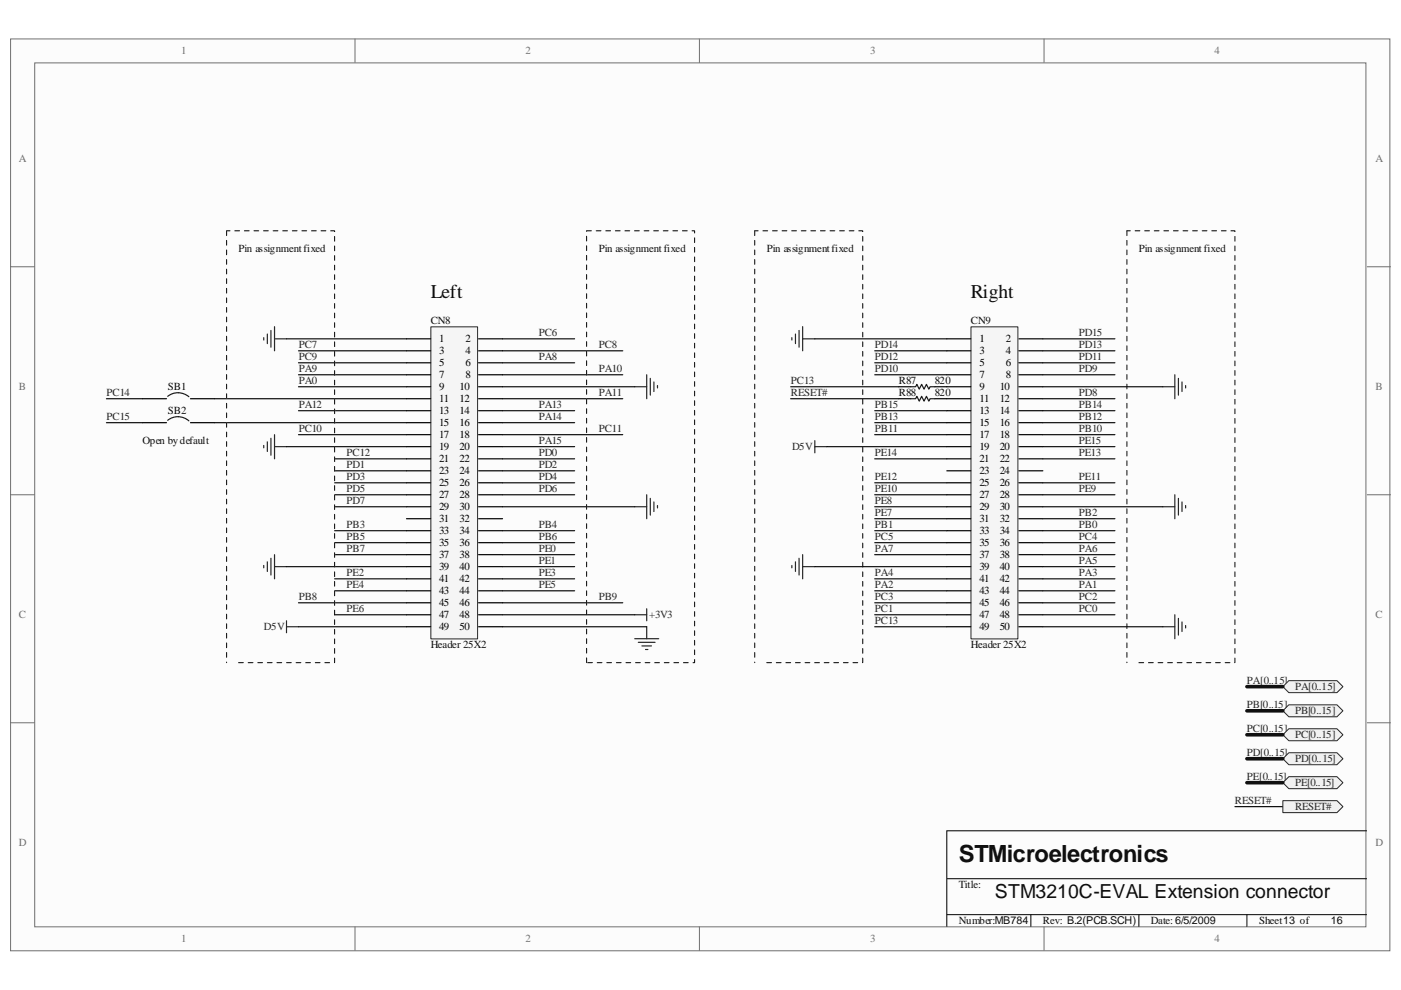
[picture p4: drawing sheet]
<svg xmlns="http://www.w3.org/2000/svg" width="297mm" height="210mm" viewBox="0 0 297 210" stroke-linecap="round" stroke-linejoin="round" font-family="sans-serif">
<path d="M2.3 8.3h292.4v193.3h-292.4z" fill="#fcfcfc"/>
<path d="M2.2 8.3h292.5v193.3h-292.5z" fill="none" stroke="#6e6e6e" stroke-width=".21"/>
<path d="M7.4 13.4h282.2v183.1h-282.2z" fill="#fcfcfc"/>
<g fill="none" stroke="#6e6e6e" stroke-width=".21">
<path d="M7.4 13.3h282.2v183.2h-282.2zM75.3 8.2v5.1M148.3 8.2v5.1M221.4 8.2v5.1M2.2 56.6h5.1M289.8 56.6h5.1M2.2 104.9h5.1M289.8 104.9h5.1M2.2 153.2h5.1M289.8 153.2h5.1M75.3 196.5v5.1M148.3 196.5v5.1"/>
<path d="M221.4 196.5v5.1"/>
</g>
<path d="M289.8 176.1h-89.1v20.4M200.7 186.3h89.1M200.7 193.9h89.1M218.6 193.9v2.6M241.5 193.9v2.6M264.4 193.9v2.6" fill="none" stroke="#000" stroke-width=".21"/>
<path d="M106.5 74.4h25.5M106.5 79.5h25.5M63.3 92.2h22.9M106.5 92.2h25.5M106.5 84.5h25.5M106.5 87.1h15.3M106.5 89.6h15.3M106.5 127.8h25.5" fill="none" stroke="#0e0e0e" stroke-width=".25"/>
<path d="M134.6 135.4h5.1M135.3 136.2h3.6M136.1 136.9h2M136.9 137.7h.5M137.1 132.9v2.5M246.5 132.9h2.6M249.1 130.3v5.1M249.8 131.1v3.6M250.6 131.9v2M251.4 132.6v.5" fill="none" stroke="#262626" stroke-width=".25"/>
<path d="M190.5 84.5h2.6M190.5 82h2.6M198.2 84.5h2.5M198.2 82h2.5" fill="none" stroke="#000" stroke-width=".25"/>
<path d="M193.1 84.5h1l.3-.5 .5 1 .5-1 .5 1 .5-1 .5 1 .3-.5h1M193.1 82h1l.3-.5 .5 1 .5-1 .5 1 .5-1 .5 1 .3-.5h1" fill="none" stroke="#1c1c1c" stroke-width=".25"/>
<path d="M91.4 69.3h9.9v66.2h-9.9z" fill="#f5f5f5"/>
<path d="M91.4 69.3h9.9v66.2h-9.9z" fill="none" stroke="#262626" stroke-width=".21"/>
<g fill="none" stroke="#000" stroke-width=".25">
<path d="M86.2 71.8h5.1M86.2 74.4h5.1M86.2 76.9h5.1M86.2 79.5h5.1M101.5 71.8h5M101.5 74.4h5M101.5 76.9h5M101.5 79.5h5M86.2 82h5.1M86.2 84.5h5.1M86.2 87.1h5.1M86.2 89.6h5.1"/>
<path d="M86.2 92.2h5.1M86.2 94.7h5.1M86.2 97.3h5.1M86.2 99.8h5.1M101.5 82h5M101.5 84.5h5M101.5 87.1h5M101.5 89.6h5M101.5 92.2h5M101.5 94.7h5M101.5 97.3h5M101.5 99.8h5"/>
<path d="M86.2 102.4h5.1M86.2 104.9h5.1M86.2 107.4h5.1M86.2 110h5.1M86.2 112.5h5.1M86.2 115.1h5.1M86.2 117.6h5.1M101.5 102.4h5M101.5 104.9h5M101.5 107.4h5M101.5 110h5M101.5 112.5h5"/>
<path d="M101.5 115.1h5M101.5 117.6h5M86.2 120.1h5.1M86.2 122.7h5.1M86.2 125.3h5.1M86.2 127.8h5.1M86.2 130.3h5.1M86.2 132.9h5.1M101.5 120.1h5M101.5 122.7h5M101.5 125.3h5M101.5 127.8h5"/>
<path d="M101.5 130.3h5M101.5 132.9h5"/>
</g>
<path d="M205.9 69.3h9.9v66.2h-9.9z" fill="#f5f5f5"/>
<path d="M205.9 69.3h9.9v66.2h-9.9z" fill="none" stroke="#262626" stroke-width=".21"/>
<g fill="none" stroke="#000" stroke-width=".25">
<path d="M200.7 71.8h5.1M200.7 74.4h5.1M200.7 76.9h5.1M200.7 79.5h5.1M216 71.8h5.1M216 74.4h5.1M216 76.9h5.1M216 79.5h5.1M200.7 82h5.1M200.7 84.5h5.1M200.7 87.1h5.1M200.7 89.6h5.1"/>
<path d="M200.7 92.2h5.1M200.7 94.7h5.1M200.7 97.3h5.1M200.7 99.8h5.1M216 82h5.1M216 84.5h5.1M216 87.1h5.1M216 89.6h5.1M216 92.2h5.1M216 94.7h5.1M216 97.3h5.1M216 99.8h5.1"/>
<path d="M200.7 102.4h5.1M200.7 104.9h5.1M200.7 107.4h5.1M200.7 110h5.1M200.7 112.5h5.1M200.7 115.1h5.1M200.7 117.6h5.1M216 102.4h5.1M216 104.9h5.1M216 107.4h5.1M216 110h5.1M216 112.5h5.1"/>
<path d="M216 115.1h5.1M216 117.6h5.1M200.7 120.1h5.1M200.7 122.7h5.1M200.7 125.3h5.1M200.7 127.8h5.1M200.7 130.3h5.1M200.7 132.9h5.1M216 120.1h5.1M216 122.7h5.1M216 125.3h5.1M216 127.8h5.1"/>
<path d="M216 130.3h5.1M216 132.9h5.1"/>
</g>
<g fill="none" stroke="#262626" stroke-width=".25">
<path d="M55.9 71.6v.5M56.7 70.8v2.1M57.4 70.1v3.5M58.2 69.3v5.1M58.2 71.8h2.5M137.1 79.5v5M167.9 71.6v.5M168.7 70.8v2.1M169.4 70.1v3.5M170.2 71.8h2.6M170.2 69.3v5.1M249.1 79.5v5"/>
<path d="M55.9 94.4v.6M56.7 93.7v2M57.4 92.9v3.6M58.2 92.2v5.1M58.2 94.7h2.5M134.6 82h2.5M137.9 80.2v3.6M138.6 81v2M139.4 81.7v.6M172.8 94.7h2.5M172.8 93.4v2.6M246.5 82h2.6"/>
<path d="M249.8 80.2v3.6M250.6 81v2M251.4 81.7v.6M55.9 119.9v.5M56.7 119.1v2.1M57.4 118.4v3.5M58.2 117.6v5.1M134.6 107.4h2.5M137.1 104.9v5.1M137.9 105.7v3.5M138.6 106.4v2.1M139.4 107.2v.5"/>
<path d="M167.9 119.9v.5M168.7 119.1v2.1M169.4 118.4v3.5M170.2 117.6v5.1M246.5 107.4h2.6M249.1 104.9v5.1M249.8 105.7v3.5M250.6 106.4v2.1M251.4 107.2v.5M58.2 120.1h2.5M60.7 131.6v2.6M60.7 132.9h2.6"/>
<path d="M134.6 130.3h2.5M137.1 129.1v2.5M170.2 120.1h2.6"/>
</g>
<path d="M272 145.6l1.3-1.3h10.2l1.2 1.3-1.2 1.3h-10.2z" fill-rule="evenodd" fill="#f0f0f0"/>
<path d="M272 145.6l1.3-1.3h10.2l1.2 1.3-1.2 1.3h-10.2z" fill="none" stroke="#262626" stroke-width=".21"/>
<path d="M264.4 145.6h7.6" fill="none" stroke="#0e0e0e" stroke-width=".76"/>
<path d="M272 150.7l1.3-1.3h10.2l1.2 1.3-1.2 1.3h-10.2z" fill-rule="evenodd" fill="#f0f0f0"/>
<path d="M272 150.7l1.3-1.3h10.2l1.2 1.3-1.2 1.3h-10.2z" fill="none" stroke="#262626" stroke-width=".21"/>
<path d="M264.4 150.7h7.6" fill="none" stroke="#0e0e0e" stroke-width=".76"/>
<path d="M272 155.8l1.3-1.3h10.2l1.2 1.3-1.2 1.3h-10.2z" fill-rule="evenodd" fill="#f0f0f0"/>
<path d="M272 155.8l1.3-1.3h10.2l1.2 1.3-1.2 1.3h-10.2z" fill="none" stroke="#262626" stroke-width=".21"/>
<path d="M264.4 155.8h7.6" fill="none" stroke="#0e0e0e" stroke-width=".76"/>
<path d="M272 160.9l1.3-1.3h10.2l1.2 1.3-1.2 1.2h-10.2z" fill-rule="evenodd" fill="#f0f0f0"/>
<path d="M272 160.9l1.3-1.3h10.2l1.2 1.3-1.2 1.2h-10.2z" fill="none" stroke="#262626" stroke-width=".21"/>
<path d="M264.4 160.9h7.6" fill="none" stroke="#0e0e0e" stroke-width=".76"/>
<path d="M272 165.9l1.3-1.2h10.2l1.2 1.2-1.2 1.3h-10.2z" fill-rule="evenodd" fill="#f0f0f0"/>
<path d="M272 165.9l1.3-1.2h10.2l1.2 1.2-1.2 1.3h-10.2z" fill="none" stroke="#262626" stroke-width=".21"/>
<path d="M264.4 165.9h7.6" fill="none" stroke="#0e0e0e" stroke-width=".76"/>
<path d="M261.8 171h10.2" fill="none" stroke="#0e0e0e" stroke-width=".25"/>
<path d="M272 169.8h11.5l1.2 1.2-1.2 1.3h-11.5z" fill-rule="evenodd" fill="#f0f0f0"/>
<path d="M272 169.8h11.5l1.2 1.2-1.2 1.3h-11.5z" fill="none" stroke="#262626" stroke-width=".21"/>
<g fill="none" stroke="#0e0e0e" stroke-width=".25">
<path d="M60.7 71.8h25.5M63.3 74.4h22.9M63.3 76.9h22.9M63.3 79.5h22.9M106.5 76.9h15.3M106.5 71.8h15.3M172.8 71.8h27.9M185.5 74.4h15.2M185.5 76.9h15.2M185.5 79.5h15.2M221.1 74.4h15.3M221.1 76.9h15.3"/>
<path d="M221.1 79.5h15.3M221.1 71.8h15.3M22.6 89.6h7.6M22.6 84.5h7.6M45.5 89.6h40.7M45.5 84.5h40.7M60.7 94.7h25.5M63.3 82h22.9M63.3 87.1h22.9M70.9 97.3h15.3M70.9 99.8h15.3M106.5 82h28.1"/>
<path d="M106.5 94.7h15.3M106.5 97.3h15.3M106.5 99.8h15.3M167.6 82h22.9M167.6 84.5h22.9M175.3 94.7h25.4M185.5 87.1h15.2M185.5 97.3h15.2M185.5 89.6h15.2M185.5 92.2h15.2M221.1 82h25.4M221.1 87.1h15.3"/>
<path d="M221.1 94.7h15.3M221.1 97.3h15.3M221.1 89.6h15.3M221.1 84.5h15.3M221.1 92.2h15.3M70.9 102.4h15.3M70.9 104.9h15.3M70.9 112.5h15.3M70.9 115.1h15.3M70.9 117.6h15.3M70.9 107.4h15.3M106.5 102.4h15.3"/>
<path d="M106.5 104.9h15.3M106.5 112.5h15.3M106.5 115.1h15.3M106.5 117.6h15.3M106.5 107.4h28.1M185.5 102.4h15.2M185.5 104.9h15.2M185.5 112.5h15.2M185.5 115.1h15.2M185.5 117.6h15.2M185.5 107.4h15.2M185.5 110h15.2"/>
<path d="M221.1 102.4h15.3M221.1 104.9h15.3M221.1 112.5h15.3M221.1 115.1h15.3M221.1 117.6h15.3M221.1 107.4h25.4M221.1 110h15.3M60.7 120.1h25.5M63.3 127.8h22.9M63.3 132.9h22.9M70.9 122.7h15.3M70.9 125.3h15.3"/>
<path d="M70.9 130.3h15.3M106.5 120.1h15.3M106.5 122.7h15.3M106.5 125.3h15.3M106.5 130.3h28.1M106.5 132.9h30.6M172.8 120.1h27.9M185.5 127.8h15.2M185.5 122.7h15.2M185.5 125.3h15.2M185.5 130.3h15.2M185.5 132.9h15.2"/>
<path d="M221.1 127.8h15.3M221.1 120.1h15.3M221.1 122.7h15.3M221.1 125.3h15.3M221.1 130.3h15.3M221.1 132.9h25.4"/>
</g>
<path d="M48 48.9v91.6M124.4 48.9h22.9v91.6h-22.9M50.6 140.5h20.3v-91.6h-22.9M124.4 140.5v-91.6" fill="none" stroke="#fcfcfc" stroke-width=".21" stroke-dasharray="1 1 1 1 1 1 1 1"/>
<path d="M48 48.9v91.6M124.4 48.9h22.9v91.6h-22.9M160 48.9v91.6M238.9 48.9v91.6M50.6 140.5h20.3v-91.6h-22.9M124.4 140.5v-91.6M162.6 140.5h20.3v-91.6h-22.9M241.5 140.5h20.3v-91.6h-22.9" fill="none" stroke="#000" stroke-width=".21" stroke-dasharray="1 1 1 1 1 1 1 1"/>
<path d="M30.2 84.5h5.1M30.2 89.6h5.1M40.4 84.5h5.1M40.4 89.6h5.1" fill="none" stroke="#000" stroke-width=".25"/>
<path d="M35.6 84a3.5 3.5 0 0 1 4.4 .1M35.6 89.1a3.5 3.5 0 0 1 4.4 .1" fill="none" stroke="#1c1c1c" stroke-width=".25"/>
<text font-size="5" fill="#0e0e0e" x="203.3" y="182.7">STMicroelectronics</text>
<g font-size="4.1" fill="#0e0e0e">
<text x="91.3" y="63.2">Left</text>
<text x="205.9" y="63.2">Right</text>
<text x="210.9" y="190.5">STM3210C-EVAL Extension connector</text>
</g>
<g font-size="2.3" fill="#706f64">
<text x="38.4" y="11.5">1</text>
<text x="111.4" y="11.5">2</text>
<text x="184.5" y="11.5">3</text>
<text x="257.5" y="11.5">4</text>
<text x="4" y="34.4">A</text>
<text x="291.6" y="34.4">A</text>
<text x="4" y="82.7">B</text>
<text x="291.6" y="82.7">B</text>
<text x="4" y="131.1">C</text>
<text x="291.6" y="131.1">C</text>
<text x="4" y="179.4">D</text>
<text x="291.6" y="179.4">D</text>
<text x="38.4" y="199.8">1</text>
<text x="111.4" y="199.8">2</text>
<text x="184.5" y="199.8">3</text>
<text x="257.5" y="199.8">4</text>
</g>
<g font-size="2.3" fill="#0e0e0e">
<text x="50.6" y="53.5">Pin assignment fixed</text>
<text x="127" y="53.5">Pin assignment fixed</text>
<text x="162.6" y="53.5">Pin assignment fixed</text>
<text x="241.5" y="53.5">Pin assignment fixed</text>
<text x="91.3" y="68.7">CN8</text>
<text x="205.9" y="68.7">CN9</text>
<text x="35.6" y="82.7">SB1</text>
<text x="190.6" y="84">R88</text>
<text x="190.6" y="81.4">R87</text>
<text x="198.2" y="81.4">820</text>
<text x="198.2" y="84">820</text>
<text x="35.6" y="87.8">SB2</text>
<text x="30.2" y="94.2">Open by default</text>
<text x="91.3" y="137.5">Header 25X2</text>
<text x="205.9" y="137.5">Header 25X2</text>
<text x="203.3" y="188.3">Title:</text>
<text x="203.3" y="196">Number:MB784</text>
<text x="221.1" y="196">Rev: B.2(PCB.SCH)</text>
<text x="244" y="196">Date:6/5/2009</text>
<text x="267" y="196">Sheet13 of</text>
<text x="282.2" y="196">16</text>
</g>
<g font-size="2.3" fill="#262626">
<text x="114.2" y="71.3">PC6</text>
<text x="228.8" y="71.3">PD15</text>
<text x="63.3" y="73.8">PC7</text>
<text x="63.3" y="76.4">PC9</text>
<text x="114.2" y="76.4">PA8</text>
<text x="127" y="73.8">PC8</text>
<text x="185.5" y="76.4">PD12</text>
<text x="185.5" y="73.8">PD14</text>
<text x="228.8" y="76.4">PD11</text>
<text x="228.8" y="73.8">PD13</text>
<text x="22.6" y="84">PC14</text>
<text x="63.3" y="78.9">PA9</text>
<text x="63.3" y="81.4">PA0</text>
<text x="127" y="78.9">PA10</text>
<text x="127" y="84">PA11</text>
<text x="167.7" y="81.4">PC13</text>
<text x="167.7" y="84">RESET#</text>
<text x="185.5" y="78.9">PD10</text>
<text x="228.8" y="84">PD8</text>
<text x="228.8" y="78.9">PD9</text>
<text x="22.6" y="89.1">PC15</text>
<text x="63.3" y="86.6">PA12</text>
<text x="114.2" y="86.6">PA13</text>
<text x="114.2" y="89.1">PA14</text>
<text x="185.5" y="89.1">PB13</text>
<text x="185.5" y="86.6">PB15</text>
<text x="228.8" y="89.1">PB12</text>
<text x="228.8" y="86.6">PB14</text>
<text x="63.3" y="91.7">PC10</text>
<text x="114.2" y="94.2">PA15</text>
<text x="127" y="91.7">PC11</text>
<text x="167.9" y="95.5">D5V</text>
<text x="185.5" y="91.7">PB11</text>
<text x="228.8" y="91.7">PB10</text>
<text x="228.8" y="94.2">PE15</text>
<text x="73.5" y="96.7">PC12</text>
<text x="73.5" y="99.3">PD1</text>
<text x="73.5" y="101.8">PD3</text>
<text x="114.2" y="96.7">PD0</text>
<text x="114.2" y="99.3">PD2</text>
<text x="114.2" y="101.8">PD4</text>
<text x="185.5" y="101.8">PE12</text>
<text x="185.5" y="96.7">PE14</text>
<text x="228.8" y="101.8">PE11</text>
<text x="228.8" y="96.7">PE13</text>
<text x="73.5" y="104.4">PD5</text>
<text x="73.5" y="106.9">PD7</text>
<text x="114.2" y="104.4">PD6</text>
<text x="185.5" y="106.9">PE8</text>
<text x="185.5" y="104.4">PE10</text>
<text x="228.8" y="104.4">PE9</text>
<text x="73.5" y="112">PB3</text>
<text x="114.2" y="112">PB4</text>
<text x="185.5" y="109.4">PE7</text>
<text x="185.5" y="112">PB1</text>
<text x="228.8" y="112">PB0</text>
<text x="228.8" y="109.4">PB2</text>
<text x="73.5" y="114.6">PB5</text>
<text x="73.5" y="117.1">PB7</text>
<text x="114.2" y="117.1">PE0</text>
<text x="114.2" y="119.6">PE1</text>
<text x="114.2" y="114.6">PB6</text>
<text x="185.5" y="114.6">PC5</text>
<text x="185.5" y="117.1">PA7</text>
<text x="228.8" y="114.6">PC4</text>
<text x="228.8" y="119.6">PA5</text>
<text x="228.8" y="117.1">PA6</text>
<text x="73.5" y="122.2">PE2</text>
<text x="73.5" y="124.7">PE4</text>
<text x="114.2" y="122.2">PE3</text>
<text x="114.2" y="124.7">PE5</text>
<text x="185.5" y="124.7">PA2</text>
<text x="185.5" y="122.2">PA4</text>
<text x="228.8" y="124.7">PA1</text>
<text x="228.8" y="122.2">PA3</text>
<text x="63.3" y="127.3">PB8</text>
<text x="73.5" y="129.8">PE6</text>
<text x="127" y="127.3">PB9</text>
<text x="137.6" y="131.1">+3V3</text>
<text x="185.5" y="129.8">PC1</text>
<text x="185.5" y="127.3">PC3</text>
<text x="228.8" y="129.8">PC0</text>
<text x="228.8" y="127.3">PC2</text>
<text x="56" y="133.6">D5V</text>
<text x="185.5" y="132.3">PC13</text>
<text x="264.4" y="145.1">PA[0..15]</text>
<text x="274.6" y="146.3">PA[0..15]</text>
<text x="264.4" y="150.2">PB[0..15]</text>
<text x="264.4" y="155.2">PC[0..15]</text>
<text x="274.6" y="151.4">PB[0..15]</text>
<text x="264.4" y="160.3">PD[0..15]</text>
<text x="274.6" y="156.5">PC[0..15]</text>
<text x="274.6" y="161.6">PD[0..15]</text>
<text x="264.4" y="165.4">PE[0..15]</text>
<text x="274.6" y="166.7">PE[0..15]</text>
<text x="261.8" y="170.5">RESET#</text>
<text x="274.6" y="171.8">RESET#</text>
</g>
<g font-size="2.3">
<text x="93.1" y="72.6">1</text>
<text x="93.1" y="75.1">3</text>
<text x="93.1" y="77.6">5</text>
<text x="98.7" y="72.6">2</text>
<text x="98.7" y="75.1">4</text>
<text x="98.7" y="77.6">6</text>
<text x="207.6" y="72.6">1</text>
<text x="207.6" y="75.1">3</text>
<text x="207.6" y="77.6">5</text>
<text x="213.2" y="72.6">2</text>
<text x="213.2" y="75.1">4</text>
<text x="213.2" y="77.6">6</text>
<text x="93.1" y="80.2">7</text>
<text x="93.1" y="82.7">9</text>
<text x="97.4" y="82.7">10</text>
<text x="98.7" y="80.2">8</text>
<text x="207.6" y="80.2">7</text>
<text x="207.6" y="82.7">9</text>
<text x="212" y="82.7">10</text>
<text x="213.2" y="80.2">8</text>
<text x="93.1" y="85.3">11</text>
<text x="93.1" y="87.8">13</text>
<text x="97.4" y="85.3">12</text>
<text x="97.4" y="87.8">14</text>
<text x="207.6" y="85.3">11</text>
<text x="207.6" y="87.8">13</text>
<text x="212" y="85.3">12</text>
<text x="212" y="87.8">14</text>
<text x="93.1" y="90.4">15</text>
<text x="93.1" y="92.9">17</text>
<text x="93.1" y="95.5">19</text>
<text x="97.4" y="90.4">16</text>
<text x="97.4" y="92.9">18</text>
<text x="97.4" y="95.5">20</text>
<text x="207.6" y="90.4">15</text>
<text x="207.6" y="92.9">17</text>
<text x="207.6" y="95.5">19</text>
<text x="212" y="90.4">16</text>
<text x="212" y="92.9">18</text>
<text x="212" y="95.5">20</text>
<text x="93.1" y="98">21</text>
<text x="93.1" y="100.5">23</text>
<text x="97.4" y="98">22</text>
<text x="97.4" y="100.5">24</text>
<text x="207.6" y="98">21</text>
<text x="207.6" y="100.5">23</text>
<text x="212" y="98">22</text>
<text x="212" y="100.5">24</text>
<text x="93.1" y="103.1">25</text>
<text x="93.1" y="105.6">27</text>
<text x="97.4" y="103.1">26</text>
<text x="97.4" y="105.6">28</text>
<text x="207.6" y="103.1">25</text>
<text x="207.6" y="105.6">27</text>
<text x="212" y="103.1">26</text>
<text x="212" y="105.6">28</text>
<text x="93.1" y="108.2">29</text>
<text x="93.1" y="110.7">31</text>
<text x="93.1" y="113.3">33</text>
<text x="97.4" y="108.2">30</text>
<text x="97.4" y="110.7">32</text>
<text x="97.4" y="113.3">34</text>
<text x="207.6" y="108.2">29</text>
<text x="207.6" y="110.7">31</text>
<text x="207.6" y="113.3">33</text>
<text x="212" y="108.2">30</text>
<text x="212" y="110.7">32</text>
<text x="212" y="113.3">34</text>
<text x="93.1" y="115.8">35</text>
<text x="93.1" y="118.4">37</text>
<text x="97.4" y="115.8">36</text>
<text x="97.4" y="118.4">38</text>
<text x="207.6" y="115.8">35</text>
<text x="207.6" y="118.4">37</text>
<text x="212" y="115.8">36</text>
<text x="212" y="118.4">38</text>
<text x="93.1" y="120.9">39</text>
<text x="93.1" y="123.4">41</text>
<text x="93.1" y="126">43</text>
<text x="97.4" y="120.9">40</text>
<text x="97.4" y="123.4">42</text>
<text x="97.4" y="126">44</text>
<text x="207.6" y="120.9">39</text>
<text x="207.6" y="123.4">41</text>
<text x="207.6" y="126">43</text>
<text x="212" y="120.9">40</text>
<text x="212" y="123.4">42</text>
<text x="212" y="126">44</text>
<text x="93.1" y="128.5">45</text>
<text x="93.1" y="131.1">47</text>
<text x="97.4" y="128.5">46</text>
<text x="97.4" y="131.1">48</text>
<text x="207.6" y="128.5">45</text>
<text x="207.6" y="131.1">47</text>
<text x="212" y="128.5">46</text>
<text x="212" y="131.1">48</text>
<text x="93.1" y="133.6">49</text>
<text x="97.4" y="133.6">50</text>
<text x="207.6" y="133.6">49</text>
<text x="212" y="133.6">50</text>
</g>
</svg>
